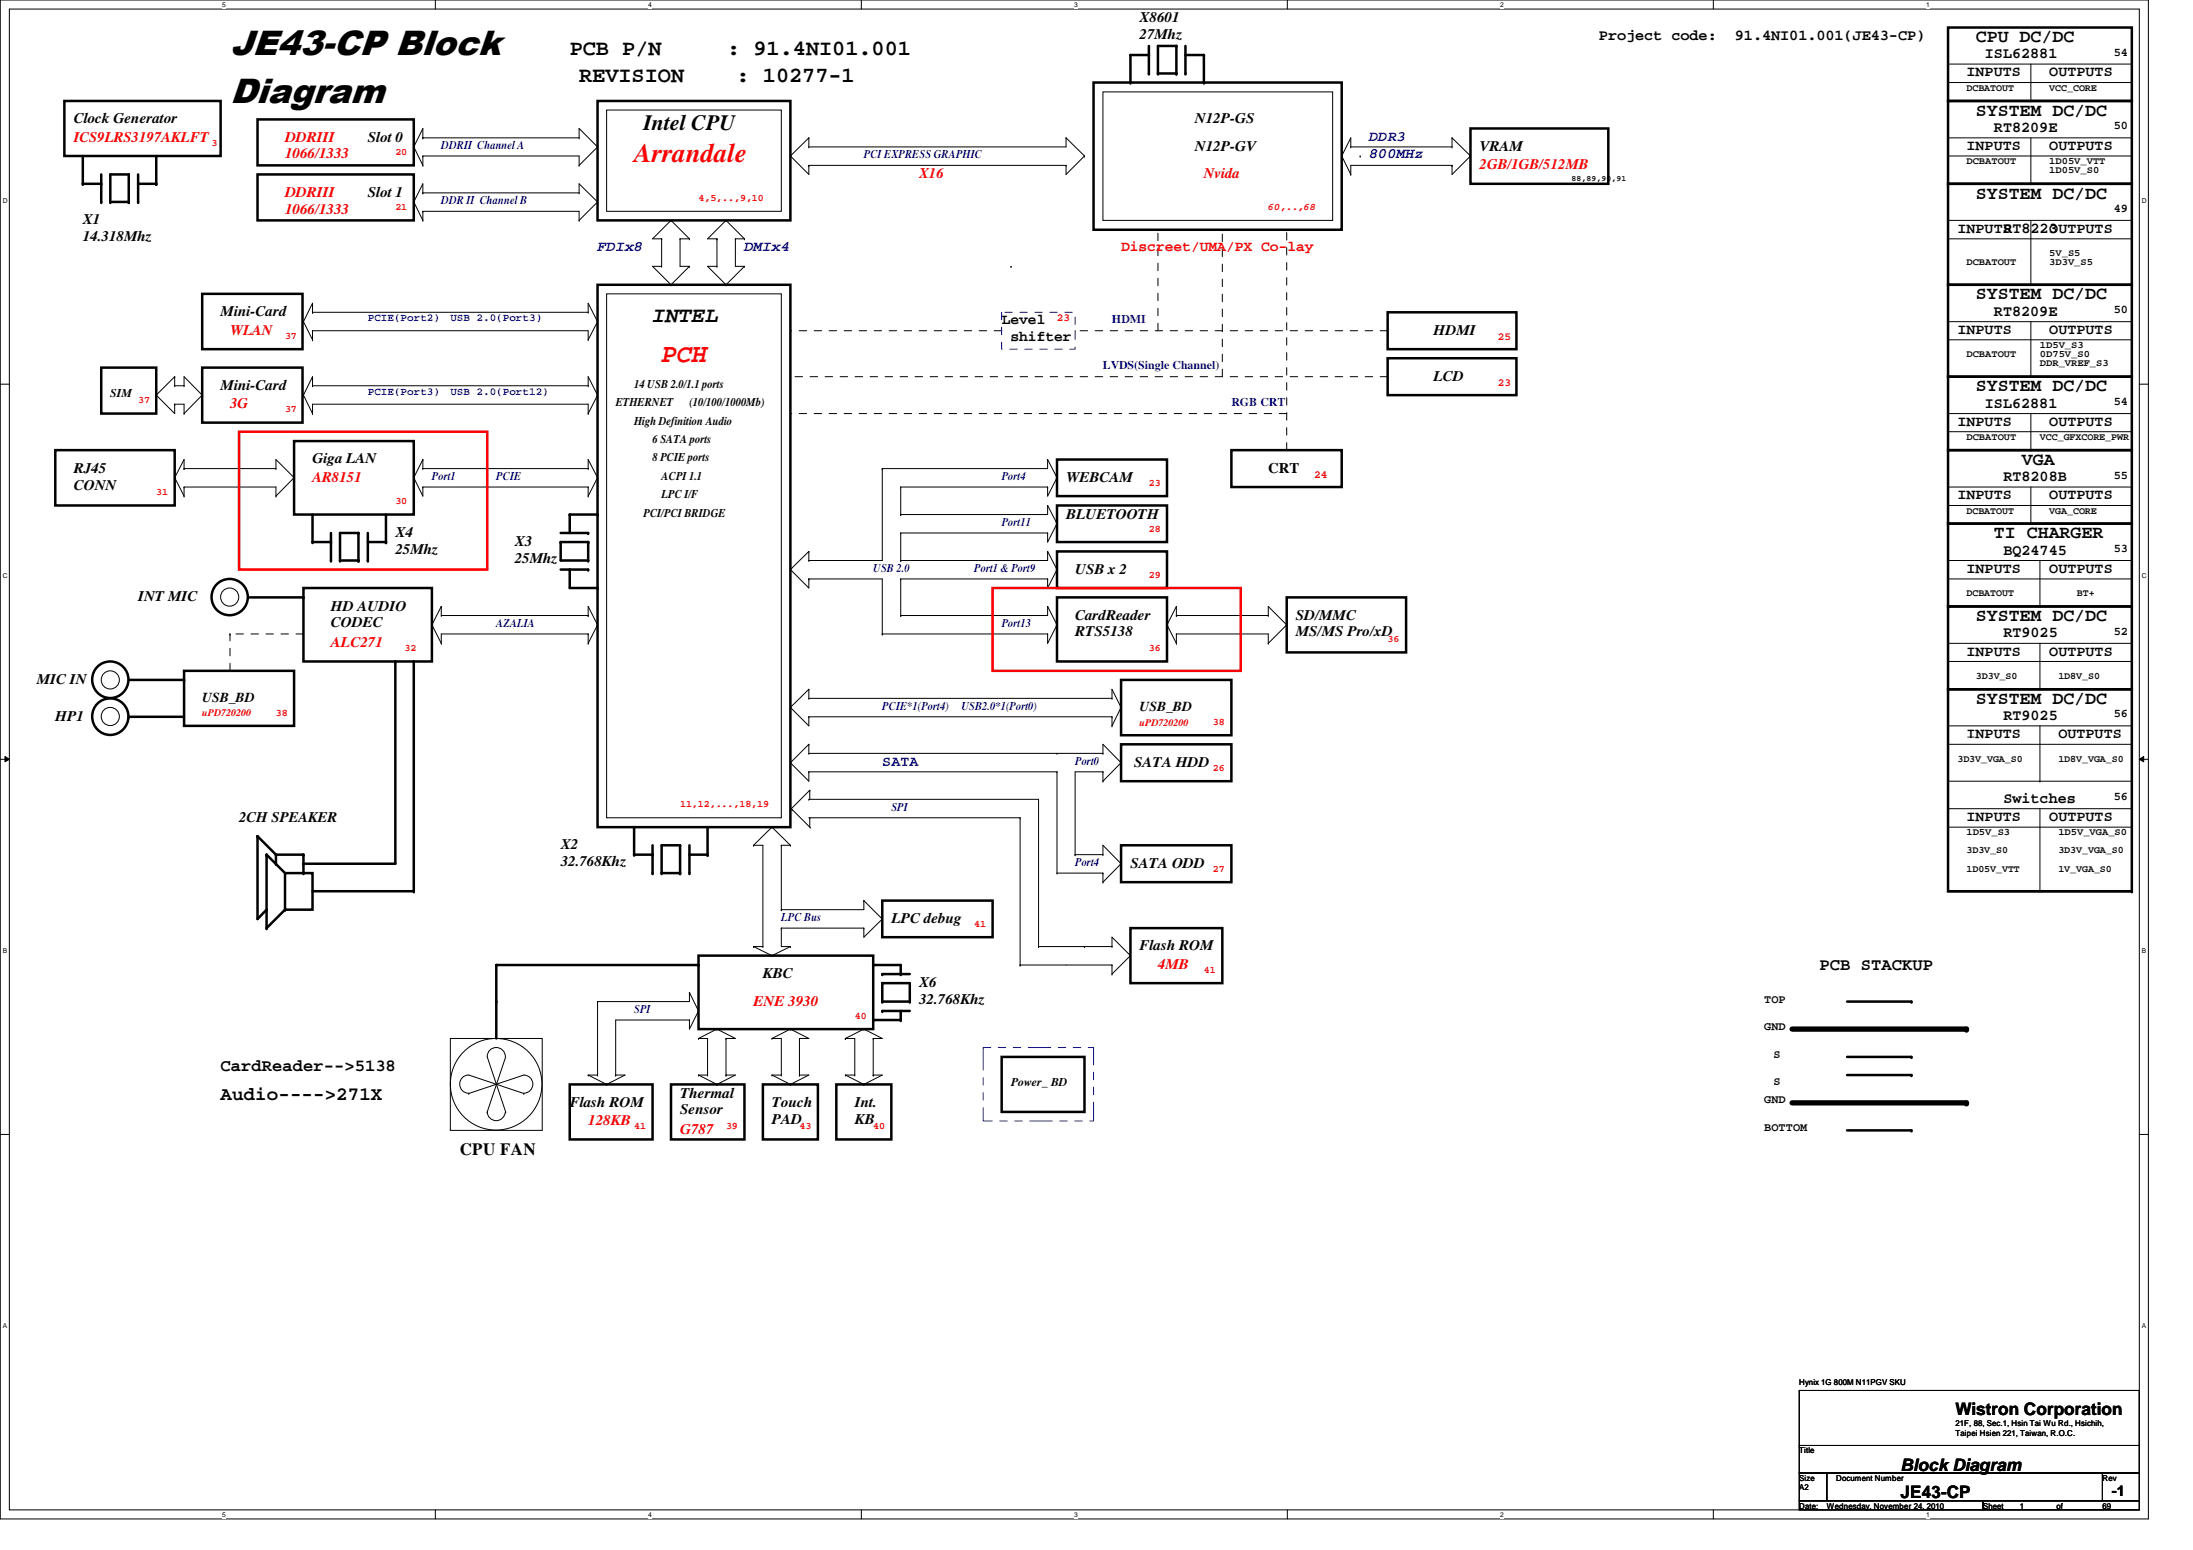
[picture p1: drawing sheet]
<svg xmlns="http://www.w3.org/2000/svg" width="297mm" height="210mm" viewBox="0 0 297 210" stroke-linecap="round" stroke-linejoin="round" font-family="sans-serif">
<path d="M0 0h291v205.7h-291zM1.3 1.2h288.5v203.3h-288.5z" fill="none" stroke="#000" stroke-width=".14"/>
<g fill="#fff">
<path d="M30.1 .1h.5v1h-.5z"/>
<path d="M30.1 204.6h.5v1h-.5z"/>
</g>
<path d="M59 0v1.2M59 204.5v1.2" fill="none" stroke="#000" stroke-width=".14"/>
<g fill="#fff">
<path d="M87.8 .1h.5v1h-.5z"/>
<path d="M87.8 204.6h.5v1h-.5z"/>
</g>
<path d="M116.7 0v1.2M116.7 204.5v1.2" fill="none" stroke="#000" stroke-width=".14"/>
<g fill="#fff">
<path d="M145.5 .1h.5v1h-.5z"/>
<path d="M145.5 204.6h.5v1h-.5z"/>
</g>
<path d="M174.4 0v1.2M174.4 204.5v1.2" fill="none" stroke="#000" stroke-width=".14"/>
<g fill="#fff">
<path d="M203.2 .1h.5v1h-.5z"/>
<path d="M203.2 204.6h.5v1h-.5z"/>
</g>
<path d="M232.1 0v1.2M232.1 204.5v1.2" fill="none" stroke="#000" stroke-width=".14"/>
<g fill="#fff">
<path d="M260.9 .1h.5v1h-.5z"/>
<path d="M260.9 204.6h.5v1h-.5z"/>
<path d="M.4 26.6h.6v1h-.6z"/>
<path d="M290.1 26.6h.6v1h-.6z"/>
<path d="M.4 77.4h.6v1h-.6z"/>
<path d="M290.1 77.4h.6v1h-.6z"/>
</g>
<path d="M0 52h1.3M289.8 52h1.2" fill="none" stroke="#000" stroke-width=".14"/>
<g fill="#fff">
<path d="M.4 128.2h.6v1h-.6z"/>
<path d="M290.1 128.2h.6v1h-.6z"/>
</g>
<path d="M0 102.8h1.3M.7 102.4l.6 .4-.6 .4zM289.8 102.8l.6-.4v.8zM289.8 102.8h1.2" fill="none" stroke="#000" stroke-width=".14"/>
<path d="M.7 102.4l.6 .4-.6 .4zM289.8 102.8l.6-.4v.8z" fill="#000"/>
<g fill="#fff">
<path d="M.4 179h.5v1h-.5z"/>
<path d="M290.1 179h.6v1h-.6z"/>
</g>
<g fill="none" stroke="#000" stroke-width=".14">
<path d="M56 19.9h.1M56 19.9l1.3 2.5M57.3 18.7h.1M57.3 18.7v-1.3l-1.3 2.5M57.3 18.7h21.1M78.4 18.7h.1M78.4 18.7v-1.3l2.5 2.5M80.9 19.9h.1M80.9 19.9l-2.5 2.5M82.2 14.9h23.6v13.7h-23.6zM109.6 18.7h.1M109.6 19.9h.1"/>
<path d="M109.6 18.7v1.2M109.6 18.7l-2.5 2.4M144.4 18.7h.1M144.4 18.7v1.2h-34.8M144.4 18.7l2.5 2.4M149.4 12.4h31.1v17.4h-31.1zM183 19.9h.1M183 19.9h13.7M183 19.9v-1.2l-1.3 2.4M196.7 18.7h.1M196.7 19.9h.1M196.7 18.7v1.2"/>
<path d="M196.7 18.7l2.5 2.4M263.9 18.7h24.9M263.9 8.7h24.9M263.9 11.2h24.9M275.1 13.7h.1M275.1 8.7v5M275.1 18.7v6.2M288.8 8.7h.1M288.8 11.2h.1M288.8 18.7h.1M56 27.3h.1M56 27.3l1.3 2.5"/>
<path d="M57.3 26.1h.1M57.3 29.8h.1M57.3 22.4h.1M57.3 21.1h.1M57.3 28.6h.1M57.3 26.1h21.1M57.3 21.1h21.1v1.3M57.3 28.6h21.1v1.2M57.3 26.1v-1.2l-1.3 2.4M57.3 21.1v1.3M57.3 28.6v1.2M78.4 22.4h.1"/>
<path d="M78.4 29.8h.1M78.4 26.1h.1M78.4 26.1v-1.2l2.5 2.4M80.9 27.3h.1M80.9 27.3l-2.5 2.5M82.2 39.8h23.6v70.9h-23.6zM89.6 32.3h.1M89.6 36.1h.1M89.6 36.1h-1.2l2.5 2.5M89.6 32.3v3.8M90.9 29.8h.1M90.9 38.6h.1"/>
<path d="M90.9 29.8l-2.5 2.5h1.2M90.9 29.8l2.5 2.5M92.1 32.3h.1M92.1 32.3h1.3M92.1 32.3v3.8h1.3M93.4 32.3h.1M93.4 36.1h.1M93.4 36.1l-2.5 2.5M97.1 32.3h.1M97.1 36.1h.1M97.1 32.3v3.8M97.1 36.1h-1.3l2.5 2.5"/>
<path d="M98.3 29.8h.1M98.3 38.6h.1M98.3 29.8l-2.5 2.5h1.3M98.3 29.8l2.5 2.5M99.6 32.3h.1M99.6 32.3h1.2M99.6 32.3v3.8h1.2M100.8 32.3h.1M100.8 36.1h.1M100.8 36.1l-2.5 2.5M107.1 21.1h.1M107.1 21.1l2.5 2.5v-1.2"/>
<path d="M109.6 22.4h.1M109.6 22.4h34.8M136.9 36.1h.1M144.4 22.4h.1M146.9 21.1h.1M146.9 21.1l-2.5 2.5v-1.2M181.7 21.1h.1M181.7 21.1l1.3 2.5M183 23.6h.1M184.2 21.1h.1M196.7 22.4h.1M196.7 22.4h-13.7v1.2"/>
<path d="M199.2 21.1h.1M199.2 21.1l-2.5 2.5v-1.2M263.9 32.3h24.9M263.9 21.1h24.9M263.9 29.8h24.9M275.1 38.6h.1M275.1 24.9h.1M275.1 29.8v8.8M288.8 29.8h.1M288.8 32.3h.1M288.8 21.1h.1M21.2 53.5h.1"/>
<path d="M21.2 53.5l2.5 2.5v-1.3M23.7 51h.1M23.7 54.7h.1M23.7 52.2h.1M23.7 52.2h1.2M23.7 54.7h1.2v1.3M23.7 51v1.2M23.7 51l-2.5 2.5M24.9 52.2h.1M24.9 56h.1M24.9 52.2v-1.2l2.5 2.5M27.4 53.5h.1"/>
<path d="M27.4 53.5l-2.5 2.5M41.1 43.6h.1M41.1 53.5h.1M41.1 43.6l1.2 2.4M41.1 53.5l1.2 2.5M42.3 42.3h.1M42.3 46h.1M42.3 44.8h.1M42.3 52.2h.1M42.3 56h.1M42.3 54.7h.1M42.3 44.8h37.4v1.2"/>
<path d="M42.3 54.7h37.4v1.3M42.3 42.3h37.4M42.3 42.3v-1.2l-1.2 2.5M42.3 44.8v1.2M42.3 52.2v-1.2l-1.2 2.5M42.3 54.7v1.3M42.3 52.2h37.4M79.7 46h.1M79.7 42.3h.1M79.7 56h.1M79.7 52.2h.1M79.7 42.3v-1.2l1.2 2.5"/>
<path d="M79.7 52.2v-1.2l1.2 2.5M80.9 43.6h.1M80.9 53.5h.1M80.9 43.6l-1.2 2.4M80.9 53.5l-1.2 2.5M263.9 46h24.9M263.9 43.6h24.9M263.9 56h24.9M263.9 58.5h24.9M275.1 51h.1M275.1 43.6v7.4M275.1 56v5"/>
<path d="M288.8 46h.1M288.8 43.6h.1M288.8 56h.1M288.8 58.5h.1M23.7 64.7h.1M23.7 64.7l1.2 2.5M24.9 63.5h.1M24.9 67.2h.1M24.9 66h.1M24.9 63.5h12.5M24.9 66h12.5v1.2M24.9 63.5v-1.3l-1.2 2.5"/>
<path d="M24.9 66v1.2M37.4 63.5h.1M37.4 67.2h.1M37.4 63.5v-1.3l2.4 2.5M39.8 64.7h.1M39.8 64.7l-2.4 2.5M56 64.7h.1M56 64.7l1.3 2.5v-1.2M57.3 63.5h.1M57.3 62.2h.1M57.3 66h.1M57.3 62.2v1.3"/>
<path d="M57.3 62.2l-1.3 2.5M57.3 63.5h22.4M57.3 66h22.4M79.7 63.5h.1M79.7 67.2h.1M79.7 66h.1M79.7 63.5v-1.3l1.2 2.5M79.7 66v1.2M80.9 64.7h.1M80.9 64.7l-1.2 2.5M107.1 77.1h.1M107.1 77.1l2.5 2.5v-1.2"/>
<path d="M109.6 78.4h.1M109.6 74.7h.1M109.6 75.9h.1M109.6 74.7v1.2M109.6 74.7l-2.5 2.4M109.6 78.4h9.9v7.5M119.5 63.5h.1M119.5 63.5v12.4h-9.9M122 69.7h.1M122 72.2h.1M122 75.9h.1M122 66h.1"/>
<path d="M122 78.4h.1M122 72.2h19.9M122 66v3.7M122 72.2v3.7M122 78.4v5M122 66h19.9M122 78.4h19.9M141.9 68.5h.1M141.9 72.2h.1M141.9 78.4h.1M141.9 74.7h.1M141.9 62.2h.1"/>
<path d="M141.9 66h.1M141.9 62.2v1.3h-22.4M141.9 68.5v1.2h-19.9M141.9 74.7v1.2h-19.9M141.9 68.5l1.3 2.4M141.9 74.7l1.3 2.4M141.9 62.2l1.3 2.5M143.2 70.9h.1M143.2 77.1h.1M143.2 64.7h.1M143.2 64.7l-1.3 2.5v-1.2M143.2 70.9l-1.3 2.5v-1.2"/>
<path d="M143.2 77.1l-1.3 2.5v-1.2M263.9 66h.1M263.9 75.9h.1M263.9 75.9h24.9M263.9 66h24.9M263.9 68.5h24.9M263.9 78.4h24.9M275.1 70.9h.1M275.1 61h.1M275.1 66v4.9M276.3 75.9v6.2M288.8 68.5h.1"/>
<path d="M288.8 78.4h.1M58.5 84.6h.1M58.5 84.6l1.3 2.5M59.8 82.1h.1M59.8 87.1h.1M59.8 83.4h.1M59.8 82.1l-1.3 2.5M59.8 82.1v1.3M59.8 83.4h19.9M79.7 83.4h.1M79.7 87.1h.1M79.7 85.9h.1"/>
<path d="M79.7 83.4v-1.3l1.2 2.5M79.7 85.9v1.2M79.7 85.9h-19.9v1.2M80.9 84.6h.1M80.9 84.6l-1.2 2.5M107.1 95.8h.1M107.1 95.8l2.5 2.5v-1.2M109.6 94.6h.1M109.6 93.3h.1M109.6 97.1h.1M109.6 93.3v1.3M109.6 93.3l-2.5 2.5"/>
<path d="M109.6 94.6h41M109.6 97.1h41M119.5 85.9h.1M119.5 85.9h22.4M122 83.4h.1M141.9 85.9h.1M141.9 82.1h.1M141.9 82.1v1.3h-19.9M141.9 82.1l1.3 2.5M143.2 84.6h.1M143.2 84.6l-1.3 2.5v-1.2M150.6 94.6h.1"/>
<path d="M150.6 98.3h.1M150.6 97.1h.1M150.6 94.6v-1.3l1.2 2.5M150.6 97.1v1.2M151.8 95.8h.1M151.8 95.8l-1.2 2.5M158.1 84.6h.1M158.1 84.6l1.2 2.5M159.3 83.4h.1M159.3 87.1h.1M159.3 85.9h.1M159.3 85.9h12.5v1.2"/>
<path d="M159.3 83.4h12.5M159.3 83.4v-1.3l-1.2 2.5M159.3 85.9v1.2M171.8 83.4h.1M171.8 87.1h.1M171.8 83.4v-1.3l2.5 2.5M174.3 84.6h.1M174.3 84.6l-2.5 2.5M263.9 87.1h.1M263.9 98.3h24.9M263.9 89.6h24.9M263.9 87.1h24.9"/>
<path d="M276.3 82.1h.1M276.3 93.3h.1M276.3 87.1v6.2M276.3 98.3v7.5M288.8 98.3h.1M288.8 89.6h.1M102.1 114.5h.1M102.1 114.5h1.2v13.7M104.6 112h.1M104.6 112l2.5 2.5M104.6 112l-2.5 2.5M105.8 114.5h.1"/>
<path d="M105.8 114.5v8.7M105.8 114.5h1.3M107.1 103.3h.1M107.1 114.5h.1M107.1 103.3l2.5 2.5v-1.3M107.2 109.5h.1M107.3 109.6h.1M107.3 109.6l2.5 2.5M109.6 104.5h.1M109.6 100.8h.1M109.6 102h.1M109.6 108.2h.1"/>
<path d="M109.6 100.8v1.2M109.6 110.7h28.6M109.6 104.5h33.6M109.6 102h39.8M109.6 100.8l-2.5 2.5M109.6 108.2h31.1v20M109.7 110.7h.1M109.7 107h.1M109.7 107v1.2M109.7 110.7v1.3M109.7 107l-2.5 2.5M138.2 110.7h.1"/>
<path d="M138.2 110.7v20M143.2 102h.1M143.2 104.5h.1M143.2 118.2h.1M143.2 118.2h6.2M143.2 104.5v13.7M145.6 115.7h.1M145.6 115.7h3.8M149.4 118.2h.1M149.4 119.5h.1M149.4 115.7h.1M149.4 104.5h.1"/>
<path d="M149.4 105.8h.1M149.4 102h.1M149.4 115.7v-1.2l2.4 2.5M149.4 102v-1.2l2.4 2.5M149.4 104.5v1.3M149.4 118.2v1.3M149.4 104.5h-3.8v11.2M151.8 117h.1M151.8 103.3h.1M151.8 117l-2.4 2.5M151.8 103.3l-2.4 2.5M263.9 109.5h.1"/>
<path d="M263.9 100.8h.1M263.9 109.5h24.9M263.9 105.8h24.9M263.9 100.8h24.9M263.9 112h24.9M276.3 105.8h.1M276.3 109.5v11.2M288.8 105.8h.1M288.8 112h.1M80.9 135.6h.1M80.9 135.6v10M93.4 134.4h.1"/>
<path d="M93.4 138.1h.1M93.4 134.4v1.2h-12.5M93.4 134.4l1.2 2.5M93.4 138.1h-10v7.5M94.6 136.9h.1M94.6 136.9l-1.2 2.5v-1.3M97.1 139.4h.1M97.1 139.4l2.5 1.2h-1.3M97.1 139.4l-2.5 1.2M102.1 128.2h.1M102.1 128.2h1.2M102.1 128.2l2.5 1.2"/>
<path d="M103.3 128.2h.1M104.6 129.4h.1M105.8 125.7h.1M105.8 123.2h.1M105.8 125.7v2.5h1.3M105.8 125.7h11.2M107.1 128.2h.1M107.1 139.4h.1M107.1 128.2l-2.5 1.2M107.1 139.4l2.5 1.2h-1.3M107.1 139.4l-2.5 1.2M117 122h.1"/>
<path d="M117 125.7h.1M117 139.4h.1M117 122l2.5 2.5M117 122v1.2h-11.2M117 139.4l2.5 1.2h-1.2M117 139.4l-2.5 1.2M119.5 124.5h.1M119.5 124.5l-2.5 2.4v-1.2M138.2 130.7h.1M138.2 130.7h12.4M140.7 128.2h.1M140.7 128.2h9.9"/>
<path d="M146.9 128.2h.1M150.6 130.7h.1M150.6 131.9h.1M150.6 128.2h.1M150.6 128.2v-1.3l2.5 2.5M150.6 130.7v1.2M153.1 129.4h.1M153.1 129.4l-2.5 2.5M276.3 120.7h.1M0 153.6h1.3M61 140.6h12.4v12.5h-12.4zM63.5 148.1h.1"/>
<path d="M63.5 148a1.23 1.23 0 0 1-1.2-1.2 1.23 1.23 0 0 1 1.2-1.2l7.4 2.5M66 150.6h.1M66 150.6a1.23 1.23 0 0 0 1.2 1.2 1.23 1.23 0 0 0 1.2-1.2M68.4 143.1a1.23 1.23 0 0 0-1.2-1.2 1.23 1.23 0 0 0-1.2 1.2l2.5 7.5M68.5 150.6h.1M68.5 143.1l-2.5 7.5M70.9 148.1h.1M70.9 148a1.23 1.23 0 0 0 1.3-1.2 1.23 1.23 0 0 0-1.3-1.2l-7.4 2.5M79.7 145.6h.1M79.7 145.6h1.2M79.7 145.6l2.5 1.3M80.9 145.6h.1"/>
<path d="M82.2 146.9h.1M83.4 145.6h.1M83.4 145.6h1.3l-2.5 1.3M94.6 145.6h.1M94.6 140.6h.1M94.6 145.6h1.2M94.6 140.6h1.2v5M94.6 145.6l2.5 1.3M95.8 145.6h.1M97.1 146.9h.1M98.3 140.6h.1M98.3 145.6h.1"/>
<path d="M98.3 145.6h1.3l-2.5 1.3M98.3 140.6v5M104.6 145.6h.1M104.6 140.6h.1M104.6 140.6h1.2v5M104.6 145.6h1.2M104.6 145.6l2.5 1.3M105.8 145.6h.1M107.1 146.9h.1M108.3 140.6h.1M108.3 145.6h.1M108.3 145.6h1.3l-2.5 1.3"/>
<path d="M108.3 140.6v5M114.5 145.6h.1M114.5 140.6h.1M114.5 145.6h1.3M114.5 145.6l2.5 1.3M114.5 140.6h1.3v5M115.8 145.6h.1M117 146.9h.1M118.3 140.6h.1M118.3 145.6h.1M118.3 145.6h1.2l-2.5 1.3M118.3 140.6v5"/>
<path d="M289.8 153.6h1.2M243.7 188.3h46.1v7.4h-46.1zM243.7 195.7h46.1v3.8h-46.1zM243.7 199.5h3.7v3.7h-3.7zM247.4 199.5h37.4v3.7h-37.4zM284.8 199.5h5v3.7h-5zM243.7 203.2h24.9v1.3h-24.9zM268.6 203.2h21.2v1.3h-21.2z"/>
<circle cx="14.9" cy="92.1" r="1.23"/>
<circle cx="14.9" cy="97" r="1.23"/>
<circle cx="31.1" cy="80.9" r="1.23"/>
<circle cx="67.2" cy="146.8" r="6.2"/>
</g>
<g fill="none" stroke="#000" stroke-width=".34">
<path d="M8.7 13.7h21.2v7.4h-21.2zM34.9 16.2h21.1v6.2h-21.1zM80.9 13.7h26.2v16.1h-26.2zM148.1 11.2h33.6v19.9h-33.6zM155.6 7.5h-2.5v3.7M155.6 6.2v3.7M156.8 6.2h2.5v3.7h-2.5zM160.6 7.5h2.5v3.7M160.6 6.2v3.7M199.2 17.4h18.6v7.5h-18.6zM263.9 13.7h24.9v11.2h-24.9zM263.9 3.7h24.9v10h-24.9z"/>
<path d="M11.2 21.1v3.8h2.5M13.7 23.6v3.7M14.9 23.6h2.5v3.7h-2.5zM18.7 23.6v3.7M21.2 21.1v3.8h-2.5M27.4 39.8h13.6v7.5h-13.6zM34.9 23.6h21.1v6.2h-21.1zM80.9 38.6h26.2v73.4h-26.2zM263.9 38.6h24.9v12.4h-24.9zM263.9 24.9h24.9v13.7h-24.9zM13.7 49.8h7.5v6.2h-7.5zM27.4 49.8h13.6v7.4h-13.6z"/>
<path d="M39.8 59.7h16.2v10h-16.2zM188 42.3h17.4v5h-17.4zM188 48.5h17.4v5h-17.4zM263.9 51h24.9v10h-24.9zM7.5 61h16.2v7.5h-16.2zM41.1 79.6h17.4v10h-17.4zM42.3 69.7v3.7h2.5M44.8 72.2v3.7M46.1 72.2h2.5v3.7h-2.5zM49.8 72.2v3.7M52.3 69.7v3.7h-2.5M75.9 73.4h3.8v2.5h-3.8z"/>
<path d="M75.9 72.2h3.8M75.9 77.1h3.8M77.2 77.1v2.5h3.7M80.9 69.7h-3.7v2.5M143.2 68.5h14.9v4.9h-14.9zM143.2 74.7h14.9v4.9h-14.9zM143.2 62.2h14.9v5h-14.9zM166.8 61h14.9v5h-14.9zM263.9 61h24.9v9.9h-24.9zM263.9 70.9h24.9v11.2h-24.9zM17.4 92.1h7.5M17.4 97.1h7.5"/>
<path d="M24.9 90.8h14.9v7.5h-14.9zM33.6 80.9h7.5M53.5 89.6v27.4h-12.4M56 89.6v31.1h-13.7M143.2 80.9h14.9v8.7h-14.9zM151.8 92.1h15v7.5h-15zM174.3 80.9h16.2v7.4h-16.2zM263.9 93.3h24.9v27.4h-24.9zM263.9 82.1h24.9v11.2h-24.9zM37.4 115.7l-2.5-2.5v11.3l1.2-1.3M37.4 115.7v1.3M37.4 115.7h3.7v2.5"/>
<path d="M38.6 118.2h3.7v5h-3.7zM38.6 118.2l-2.5-2.5v10l2.5-2.5M85.9 112v3.7h2.5M88.4 114.5v3.7M89.6 114.5h2.5v3.7h-2.5zM93.4 114.5v3.7M95.8 112v3.7h-2.4M151.8 100.8h15v5h-15zM151.8 114.5h15v5h-15zM94.6 129.4h23.7v10h-23.7zM94.6 130.7h-27.4v9.9M118.3 130.7h3.7v1.2"/>
<path d="M119.5 122h14.9v4.9h-14.9zM119.5 136.9h3.7M119.5 131.9h3.7M119.5 133.1h3.7v2.5h-3.7zM122 136.9v1.2h-3.7M153.1 125.7h12.5v7.4h-12.5zM250.2 135.6h8.7M263.9 120.7h24.9M77.2 146.9h11.2v7.4h-11.2zM90.9 146.9h9.9v7.4h-9.9zM103.3 146.9h7.5v7.4h-7.5zM113.3 146.9h7.4v7.4h-7.4z"/>
<path d="M135.7 143.1h11.2v7.5h-11.2zM250.2 143.1h8.7M250.2 145.6h8.7M250.2 153.1h8.7"/>
<circle cx="14.9" cy="92" r="2.47"/>
<circle cx="14.9" cy="97" r="2.47"/>
<circle cx="31.1" cy="80.9" r="2.46"/>
</g>
<g fill="#000">
<circle cx="153.1" cy="11.2" r=".17"/>
<circle cx="155.6" cy="7.5" r=".17"/>
<circle cx="155.6" cy="9.9" r=".17"/>
<circle cx="156.8" cy="9.9" r=".17"/>
<circle cx="159.3" cy="9.9" r=".17"/>
<circle cx="159.3" cy="6.2" r=".17"/>
<circle cx="160.6" cy="9.9" r=".17"/>
<circle cx="163.1" cy="11.2" r=".17"/>
<circle cx="163.1" cy="7.5" r=".17"/>
<circle cx="11.2" cy="24.9" r=".17"/>
<circle cx="13.7" cy="24.9" r=".17"/>
<circle cx="13.7" cy="27.3" r=".17"/>
<circle cx="14.9" cy="27.3" r=".17"/>
<circle cx="17.4" cy="23.6" r=".17"/>
<circle cx="17.4" cy="27.3" r=".17"/>
<circle cx="18.7" cy="27.3" r=".17"/>
<circle cx="21.2" cy="24.9" r=".17"/>
<circle cx="42.3" cy="73.4" r=".17"/>
<circle cx="44.8" cy="75.9" r=".17"/>
<circle cx="44.8" cy="73.4" r=".17"/>
<circle cx="46.1" cy="75.9" r=".17"/>
<circle cx="48.6" cy="72.2" r=".17"/>
<circle cx="48.6" cy="75.9" r=".17"/>
<circle cx="49.8" cy="75.9" r=".17"/>
<circle cx="52.3" cy="73.4" r=".17"/>
<circle cx="75.9" cy="73.4" r=".17"/>
<circle cx="77.2" cy="77.1" r=".17"/>
<circle cx="77.2" cy="69.7" r=".17"/>
<circle cx="79.7" cy="75.9" r=".17"/>
<circle cx="79.7" cy="77.1" r=".17"/>
<circle cx="79.7" cy="72.2" r=".17"/>
<circle cx="79.7" cy="73.4" r=".17"/>
<circle cx="80.9" cy="79.6" r=".17"/>
<circle cx="80.9" cy="69.7" r=".17"/>
<circle cx="17.4" cy="97.1" r=".17"/>
<circle cx="24.9" cy="92.1" r=".17"/>
<circle cx="41.1" cy="80.9" r=".17"/>
<circle cx="53.5" cy="89.6" r=".17"/>
<circle cx="56" cy="89.6" r=".17"/>
<circle cx="34.9" cy="113.2" r=".17"/>
<circle cx="36.1" cy="115.7" r=".17"/>
<circle cx="37.4" cy="117" r=".17"/>
<circle cx="37.4" cy="115.7" r=".17"/>
<circle cx="41.1" cy="115.7" r=".17"/>
<circle cx="41.1" cy="117" r=".17"/>
<circle cx="41.1" cy="118.2" r=".17"/>
<circle cx="85.9" cy="115.7" r=".17"/>
<circle cx="88.4" cy="118.2" r=".17"/>
<circle cx="88.4" cy="115.7" r=".17"/>
<circle cx="89.6" cy="118.2" r=".17"/>
<circle cx="92.1" cy="118.2" r=".17"/>
<circle cx="92.1" cy="114.5" r=".17"/>
<circle cx="93.4" cy="118.2" r=".17"/>
<circle cx="95.8" cy="115.7" r=".17"/>
<circle cx="36.1" cy="125.7" r=".17"/>
<circle cx="36.1" cy="123.2" r=".17"/>
<circle cx="38.6" cy="123.2" r=".17"/>
<circle cx="56" cy="120.7" r=".17"/>
<circle cx="67.2" cy="135.6" r=".17"/>
<circle cx="67.2" cy="130.7" r=".17"/>
<circle cx="94.6" cy="130.7" r=".17"/>
<circle cx="118.3" cy="130.7" r=".17"/>
<circle cx="118.3" cy="138.1" r=".17"/>
<circle cx="119.5" cy="136.9" r=".17"/>
<circle cx="119.5" cy="133.1" r=".17"/>
<circle cx="119.5" cy="131.9" r=".17"/>
<circle cx="119.5" cy="135.6" r=".17"/>
<circle cx="122" cy="138.1" r=".17"/>
<circle cx="122" cy="131.9" r=".17"/>
<circle cx="123.2" cy="135.6" r=".17"/>
<circle cx="258.9" cy="135.6" r=".17"/>
<circle cx="266.4" cy="139.4" r=".36"/>
<circle cx="288.8" cy="120.7" r=".17"/>
<circle cx="258.9" cy="143.1" r=".17"/>
<circle cx="258.9" cy="145.6" r=".17"/>
<circle cx="258.9" cy="153.1" r=".17"/>
<circle cx="266.4" cy="149.4" r=".36"/>
</g>
<path d="M133.2 141.9h14.9v9.9h-14.9z" fill="none" stroke="#00f" stroke-width=".14" stroke-dasharray="3 1 1 1 1 1"/>
<g fill="none" stroke="#000" stroke-width=".14" stroke-dasharray="1 1 1 1 1 1 1 1">
<path d="M156.8 31.1h.1M165.6 31.1h.1M174.3 31.1h.1M107.1 44.8h.1M107.1 56h.1M107.1 51h.1M135.7 44.8h-28.6M145.6 44.8h.1M156.8 44.8v-13.7M165.6 51v-19.9M174.3 56h-67.2M188 51h-80.9"/>
<path d="M188 44.8h-42.4M174.3 61v-29.9M31.2 85.9h.1M31.2 90.8v-4.9M41.1 85.9h-9.9"/>
</g>
<path d="M242.7 139.4h23.7M242.7 149.4h23.7" fill="none" stroke="#000" stroke-width=".72"/>
<path d="M135.7 42.3h9.9v5h-9.9z" fill="none" stroke="#00f" stroke-width=".14" stroke-dasharray="1 1 1 1 1 1 1 1"/>
<path d="M32.4 58.5h33.6v18.6h-33.6zM134.4 79.6h33.7v11.2h-33.7z" fill="none" stroke="#f00" stroke-width=".34"/>
<g font-size="4.8">
<text x="31.2" y="7.5">JE43-CP Block</text>
<text x="31.2" y="13.9">Diagram</text>
</g>
<g font-size="3.6" fill="#f00">
<text x="85.9" y="21.9">Arrandale</text>
<text x="89.6" y="49">PCH</text>
</g>
<g font-size="3">
<text x="77.2" y="7.4">PCB P/N</text>
<text x="78.4" y="11.1">REVISION</text>
<text x="98.5" y="7.4">: 91.4NI01.001</text>
<text x="99.8" y="11.1">: 10277-1</text>
<text x="87.2" y="17.6">Intel CPU</text>
<text x="88.4" y="43.6">INTEL</text>
</g>
<text font-size="2.6" x="29.9" y="149">Audio----&gt;271X</text>
<g font-size="2.5">
<text x="267.6" y="5.7">CPU DC/DC</text>
<text x="267.6" y="15.7">SYSTEM DC/DC</text>
<text x="267.6" y="26.9">SYSTEM DC/DC</text>
<text x="267.6" y="40.6">SYSTEM DC/DC</text>
<text x="267.6" y="53">SYSTEM DC/DC</text>
<text x="273.9" y="62.9">VGA</text>
<text x="270.1" y="72.9">TI CHARGER</text>
<text x="267.6" y="84.1">SYSTEM DC/DC</text>
<text x="267.6" y="95.3">SYSTEM DC/DC</text>
</g>
<g font-size="2.3">
<text x="246.5" y="131.3">PCB STACKUP</text>
<text x="29.9" y="145">CardReader--&gt;5138</text>
<text x="62.3" y="156.4">CPU FAN</text>
<text x="264.9" y="191.7">Wistron Corporation</text>
<text x="257.4" y="202.9">JE43-CP</text>
<text x="257.4" y="199.2">Block Diagram</text>
</g>
<g font-size="2.1">
<text x="216.6" y="5.4">Project code:</text>
<text x="235" y="5.4">91.4NI01.001(JE43-CP)</text>
<text x="268.9" y="7.9">ISL62881</text>
<text x="270.1" y="17.9">RT8209E</text>
<text x="271.4" y="31.5">RT8223</text>
<text x="270.1" y="42.8">RT8209E</text>
<text x="268.9" y="55.2">ISL62881</text>
<text x="271.4" y="65.2">RT8208B</text>
<text x="271.4" y="75.1">BQ24745</text>
<text x="271.4" y="86.3">RT9025</text>
<text x="271.4" y="97.5">RT9025</text>
<text x="271.4" y="108.7">Switches</text>
</g>
<g font-size="2">
<text x="154.3" y="3">X8601</text>
<text x="154.3" y="5.3">27Mhz</text>
<text x="266.4" y="10.3">INPUTS</text>
<text x="277.6" y="10.3">OUTPUTS</text>
<text x="10" y="16.7">Clock Generator</text>
<text x="161.8" y="16.7">N12P-GS</text>
<text x="49.8" y="19.2">Slot 0</text>
<text x="161.8" y="20.4">N12P-GV</text>
<text x="200.4" y="20.4">VRAM</text>
<text x="266.4" y="20.3">INPUTS</text>
<text x="277.6" y="20.3">OUTPUTS</text>
<text x="49.8" y="26.7">Slot 1</text>
<text x="11.2" y="30.4">X1</text>
<text x="11.2" y="32.7">14.318Mhz</text>
<text x="265.1" y="31.5">INPUTS</text>
<text x="277.6" y="31.5">OUTPUTS</text>
<text x="29.9" y="42.8">Mini-Card</text>
<text x="135.7" y="43.9">Level</text>
<text x="136.9" y="46.2">shifter</text>
<text x="194.2" y="45.3">HDMI</text>
<text x="265.1" y="45.2">INPUTS</text>
<text x="277.6" y="45.2">OUTPUTS</text>
<text x="29.9" y="52.8">Mini-Card</text>
<text x="194.2" y="51.6">LCD</text>
<text x="265.1" y="57.7">INPUTS</text>
<text x="277.6" y="57.7">OUTPUTS</text>
<text x="10" y="64">RJ45</text>
<text x="42.3" y="62.7">Giga LAN</text>
<text x="144.4" y="65.2">WEBCAM</text>
<text x="171.8" y="64.1">CRT</text>
<text x="10" y="66.3">CONN</text>
<text x="144.4" y="70.2">BLUETOOTH</text>
<text x="265.1" y="67.6">INPUTS</text>
<text x="277.6" y="67.6">OUTPUTS</text>
<text x="53.5" y="72.7">X4</text>
<text x="53.5" y="75">25Mhz</text>
<text x="69.7" y="74">X3</text>
<text x="69.7" y="76.2">25Mhz</text>
<text x="145.6" y="77.7">USB x 2</text>
<text x="266.4" y="77.6">INPUTS</text>
<text x="277.6" y="77.6">OUTPUTS</text>
<text x="18.7" y="81.4">INT MIC</text>
<text x="44.8" y="82.7">HD AUDIO</text>
<text x="145.6" y="83.9">CardReader</text>
<text x="175.5" y="83.9">SD/MMC</text>
<text x="44.8" y="85">CODEC</text>
<text x="145.6" y="86.2">RTS5138</text>
<text x="175.5" y="86.2">MS/MS Pro/xD</text>
<text x="266.4" y="88.8">INPUTS</text>
<text x="277.6" y="88.8">OUTPUTS</text>
<text x="5" y="92.6">MIC IN</text>
<text x="7.5" y="97.6">HP1</text>
<text x="266.4" y="99.9">INPUTS</text>
<text x="278.8" y="99.9">OUTPUTS</text>
<text x="153.6" y="103.8">SATA HDD</text>
<text x="32.4" y="111.3">2CH SPEAKER</text>
<text x="266.4" y="111.2">INPUTS</text>
<text x="277.6" y="111.2">OUTPUTS</text>
<text x="75.9" y="115">X2</text>
<text x="75.9" y="117.3">32.768Khz</text>
<text x="153.1" y="117.5">SATA ODD</text>
<text x="120.7" y="125">LPC debug</text>
<text x="154.3" y="128.7">Flash ROM</text>
<text x="103.3" y="132.5">KBC</text>
<text x="124.5" y="133.7">X6</text>
<text x="124.5" y="136">32.768Khz</text>
<text x="77.2" y="149.9">Flash ROM</text>
<text x="92.1" y="148.6">Thermal</text>
<text x="104.6" y="149.9">Touch</text>
<text x="115.8" y="149.9">Int.</text>
<text x="92.1" y="150.9">Sensor</text>
<text x="104.6" y="152.1">PAD</text>
<text x="115.8" y="152.1">KB</text>
<text x="286" y="202.6">-1</text>
</g>
<g font-size="2" fill="#f00">
<text x="10" y="19.2">ICS9LRS3197AKLFT</text>
<text x="38.6" y="19.2">DDRIII</text>
<text x="38.6" y="21.5">1066/1333</text>
<text x="200.4" y="22.9">2GB/1GB/512MB</text>
<text x="38.6" y="26.7">DDRIII</text>
<text x="38.6" y="29">1066/1333</text>
<text x="124.5" y="24.2">X16</text>
<text x="163.1" y="24.2">Nvida</text>
<text x="151.8" y="34">Discreet/UMA/PX Co-lay</text>
<text x="31.2" y="45.3">WLAN</text>
<text x="31.2" y="55.3">3G</text>
<text x="42.3" y="65.2">AR8151</text>
<text x="44.8" y="87.6">ALC271</text>
<text x="156.8" y="131.2">4MB</text>
<text x="102.1" y="136.2">ENE 3930</text>
<text x="79.7" y="152.4">128KB</text>
<text x="92.1" y="153.6">G787</text>
</g>
<g font-size="2" fill="#00f">
<text x="185.5" y="19.1">DDR3</text>
<text x="185.5" y="21.4">800MHz</text>
<text x="80.9" y="34">FDIx8</text>
<text x="100.8" y="34">DMIx4</text>
<text x="119.5" y="103.7">SATA</text>
</g>
<g font-size="1.9">
<text x="27.4" y="95.1">USB_BD</text>
<text x="154.3" y="96.3">USB_BD</text>
</g>
<g font-size="1.6">
<text x="286.3" y="7.6">54</text>
<text x="286.3" y="17.5">50</text>
<text x="286.3" y="28.7">49</text>
<text x="286.3" y="42.4">50</text>
<text x="14.9" y="53.8">SIM</text>
<text x="85.9" y="52.5">14 USB 2.0/1.1 ports</text>
<text x="83.4" y="55">ETHERNET</text>
<text x="85.9" y="57.5">High Definition Audio</text>
<text x="88.4" y="60">6 SATA ports</text>
<text x="93.4" y="55">(10/100/1000Mb)</text>
<text x="286.3" y="54.9">54</text>
<text x="88.4" y="62.5">8 PCIE ports</text>
<text x="89.6" y="65">ACPI 1.1</text>
<text x="286.3" y="64.8">55</text>
<text x="87.2" y="70">PCI/PCI BRIDGE</text>
<text x="89.6" y="67.5">LPC I/F</text>
<text x="286.3" y="74.8">53</text>
<text x="286.3" y="86">52</text>
<text x="286.3" y="97.2">56</text>
<text x="286.3" y="108.4">56</text>
<text x="239" y="135.8">TOP</text>
<text x="239" y="139.5">GND</text>
<text x="240.2" y="143.2">S</text>
<text x="136.9" y="147.1">Power_ BD</text>
<text x="239" y="149.4">GND</text>
<text x="240.2" y="146.9">S</text>
<text x="239" y="153.2">BOTTOM</text>
</g>
<g font-size="1.6" fill="#00f">
<text x="59.8" y="20.2">DDRII Channel A</text>
<text x="117" y="21.4">PCI EXPRESS GRAPHIC</text>
<text x="59.8" y="27.6">DDR II Channel B</text>
<text x="150.6" y="43.8">HDMI</text>
<text x="149.4" y="50">LVDS(Single Channel)</text>
<text x="166.8" y="55">RGB CRT</text>
<text x="58.5" y="65">Port1</text>
<text x="67.2" y="65">PCIE</text>
<text x="135.7" y="65">Port4</text>
<text x="135.7" y="71.2">Port11</text>
<text x="118.3" y="77.4">USB 2.0</text>
<text x="131.9" y="77.4">Port1 &amp; Port9</text>
<text x="67.2" y="84.9">AZALIA</text>
<text x="135.7" y="84.9">Port13</text>
<text x="119.5" y="96.1">PCIE*1(Port4)</text>
<text x="130.2" y="96.1">USB2.0*1(Port0)</text>
<text x="145.6" y="103.5">Port0</text>
<text x="120.7" y="109.8">SPI</text>
<text x="145.6" y="117.3">Port4</text>
<text x="105.8" y="124.7">LPC Bus</text>
<text x="85.9" y="137.2">SPI</text>
</g>
<g font-size="1.5" fill="#00f">
<text x="49.8" y="43.5">PCIE(Port2)</text>
<text x="61" y="43.5">USB 2.0(Port3)</text>
<text x="49.8" y="53.5">PCIE(Port3)</text>
<text x="61" y="53.5">USB 2.0(Port12)</text>
</g>
<g font-size="1.5" fill="#f00">
<text x="143.2" y="43.5">23</text>
<text x="202.9" y="46">25</text>
<text x="202.9" y="52.2">23</text>
<text x="178" y="64.7">24</text>
</g>
<g font-size="1.4">
<text x="266.4" y="12.3">DCBATOUT</text>
<text x="277.6" y="12.3">VCC_CORE</text>
<text x="266.4" y="22.2">DCBATOUT</text>
<text x="277.6" y="22.2">1D05V_VTT</text>
<text x="277.6" y="23.5">1D05V_S0</text>
<text x="266.4" y="35.9">DCBATOUT</text>
<text x="277.6" y="35.9">3D3V_S5</text>
<text x="277.6" y="34.7">5V_S5</text>
<text x="276.3" y="47.1">1D5V_S3</text>
<text x="266.4" y="48.4">DCBATOUT</text>
<text x="276.3" y="49.6">DDR_VREF_S3</text>
<text x="276.3" y="48.4">0D75V_S0</text>
<text x="266.4" y="59.6">DCBATOUT</text>
<text x="276.3" y="59.6">VCC_GFXCORE_PWR</text>
<text x="266.4" y="69.6">DCBATOUT</text>
<text x="277.6" y="69.6">VGA_CORE</text>
<text x="266.4" y="80.7">DCBATOUT</text>
<text x="281.3" y="80.7">BT+</text>
<text x="267.6" y="91.9">3D3V_S0</text>
<text x="278.8" y="91.9">1D8V_S0</text>
<text x="265.1" y="103.1">3D3V_VGA_S0</text>
<text x="278.8" y="103.1">1D8V_VGA_S0</text>
<text x="266.4" y="113.1">1D5V_S3</text>
<text x="278.8" y="113.1">1D5V_VGA_S0</text>
<text x="266.4" y="115.6">3D3V_S0</text>
<text x="266.4" y="118.1">1D05V_VTT</text>
<text x="278.8" y="115.6">3D3V_VGA_S0</text>
<text x="278.8" y="118.1">1V_VGA_S0</text>
</g>
<g font-size="1.4" fill="#f00">
<text x="28.7" y="19.8">3</text>
<text x="53.5" y="21">20</text>
<text x="53.5" y="28.4">21</text>
<text x="94.6" y="27.2">4,5,..,9,10</text>
<text x="171.8" y="28.5">60,..,68</text>
<text x="38.6" y="45.9">37</text>
<text x="18.7" y="54.6">37</text>
<text x="38.6" y="55.8">37</text>
<text x="155.6" y="65.8">23</text>
<text x="21.2" y="67.1">31</text>
<text x="53.5" y="68.3">30</text>
<text x="155.6" y="72">28</text>
<text x="155.6" y="78.2">29</text>
<text x="54.8" y="88.2">32</text>
<text x="155.6" y="88.2">36</text>
<text x="188" y="87">36</text>
<text x="27.4" y="97">uPD720200</text>
<text x="37.4" y="96.9">38</text>
<text x="154.3" y="98.3">uPD720200</text>
<text x="164.3" y="98.2">38</text>
<text x="164.3" y="104.4">26</text>
<text x="92.1" y="109.3">11,12,...,18,19</text>
<text x="164.3" y="118.1">27</text>
<text x="131.9" y="125.6">41</text>
<text x="163.1" y="131.8">41</text>
<text x="115.8" y="138">40</text>
<text x="85.9" y="152.9">41</text>
<text x="98.3" y="152.9">39</text>
<text x="108.3" y="152.9">43</text>
<text x="118.3" y="152.9">40</text>
</g>
<g font-size="1.1">
<text x="212.8" y="24.6">88,89,90,91</text>
<text x="243.7" y="187.5">Hynix 1G 800M N11PGV SKU</text>
<text x="243.7" y="196.8">Title</text>
<text x="264.9" y="193.1">21F, 88, Sec.1, Hsin Tai Wu Rd., Hsichih,</text>
<text x="264.9" y="194.4">Taipei Hsien 221, Taiwan, R.O.C.</text>
<text x="243.7" y="200.5">Size</text>
<text x="243.7" y="201.8">A2</text>
<text x="248.7" y="200.5">Document Number</text>
<text x="284.8" y="200.5">Rev</text>
<text x="243.7" y="204.3">Date:</text>
<text x="247.4" y="204.3">Wednesday, November 24, 2010</text>
<text x="268.6" y="204.3">Sheet</text>
<text x="273.6" y="204.3">1</text>
<text x="278.6" y="204.3">of</text>
<text x="284.8" y="204.3">69</text>
</g>
<g font-size="1.1" fill="#fff">
<text x="266.4" y="83.1">26</text>
<text x="266.4" y="100.5">26</text>
</g>
<g font-size=".9">
<text x="30.1" y=".9">5</text>
<text x="87.8" y=".9">4</text>
<text x="145.5" y=".9">3</text>
<text x="203.2" y=".9">2</text>
<text x="260.9" y=".9">1</text>
<text x=".4" y="27.4">D</text>
<text x="290.1" y="27.4">D</text>
<text x=".4" y="78.2">C</text>
<text x="290.1" y="78.2">C</text>
<text x=".4" y="129">B</text>
<text x="290.1" y="129">B</text>
<text x=".4" y="179.8">A</text>
<text x="290.1" y="179.8">A</text>
<text x="30.1" y="205.4">5</text>
<text x="87.8" y="205.4">4</text>
<text x="145.5" y="205.4">3</text>
<text x="203.2" y="205.4">2</text>
<text x="260.9" y="205.4">1</text>
</g>
</svg>
